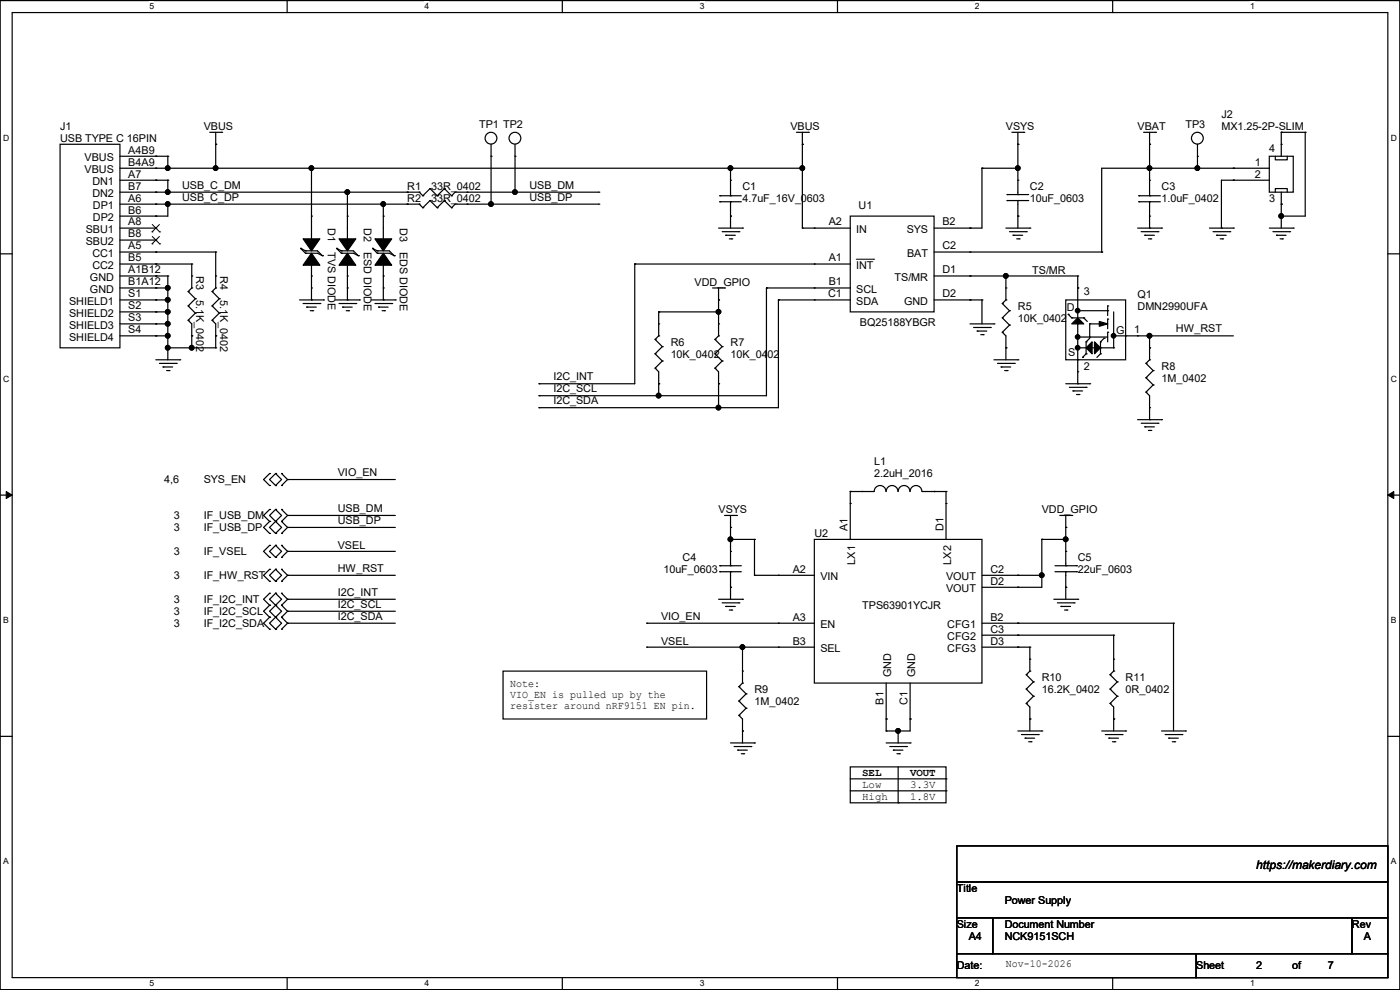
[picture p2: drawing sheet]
<svg xmlns="http://www.w3.org/2000/svg" width="297mm" height="210mm" viewBox="0 0 297 210" stroke-linecap="round" stroke-linejoin="round" font-family="sans-serif">
<path d="M0 .1h297v209.8h-297zM2.6 2.7h291.8v204.7h-291.8z" fill="none" stroke="#000" stroke-width=".25"/>
<g fill="#fff">
<path d="M31.7 .4h1v2h-1z"/>
<path d="M31.7 207.6h1v2h-1z"/>
</g>
<path d="M60.9 .1v2.6M60.9 207.4v2.5" fill="none" stroke="#000" stroke-width=".25"/>
<g fill="#fff">
<path d="M90.1 .4h1v2h-1z"/>
<path d="M90.1 207.6h1v2h-1z"/>
</g>
<path d="M119.3 .1v2.6M119.3 207.4v2.5" fill="none" stroke="#000" stroke-width=".25"/>
<g fill="#fff">
<path d="M148.5 .4h.9v2h-.9z"/>
<path d="M148.5 207.6h.9v2h-.9z"/>
</g>
<path d="M177.7 .1v2.6M177.7 207.4v2.5" fill="none" stroke="#000" stroke-width=".25"/>
<g fill="#fff">
<path d="M206.8 .4h1v2h-1z"/>
<path d="M206.8 207.6h1v2h-1z"/>
</g>
<path d="M236.1 .1v2.6M236.1 207.4v2.5" fill="none" stroke="#000" stroke-width=".25"/>
<g fill="#fff">
<path d="M265.2 .4h1v2h-1z"/>
<path d="M265.2 207.6h1v2h-1z"/>
<path d="M.7 28.2h1.2v2h-1.2z"/>
<path d="M295.1 28.2h1.2v2h-1.2z"/>
<path d="M.7 79.4h1.2v2h-1.2z"/>
<path d="M295.1 79.4h1.2v2h-1.2z"/>
</g>
<path d="M0 53.8h2.6M294.4 53.8h2.6" fill="none" stroke="#000" stroke-width=".25"/>
<g fill="#fff">
<path d="M.7 130.6h1.2v2h-1.2z"/>
<path d="M295.1 130.6h1.1v2h-1.1z"/>
</g>
<path d="M0 105h2.6M294.4 105h2.6" fill="none" stroke="#000" stroke-width=".25"/>
<path d="M1.3 104.3l1.3 .7-1.3 .7zM294.4 105l1.3-.7v1.4z" fill="#000" stroke="#000" stroke-width=".21"/>
<g fill="#fff">
<path d="M.7 181.8h1.2v2h-1.2z"/>
<path d="M295.1 181.8h1.1v2h-1.1z"/>
</g>
<g fill="none" stroke="#000" stroke-width=".25">
<path d="M12.7 30.6h12.7v43.2h-12.7zM25.4 35.7h144.8M25.4 38.2h10.2M25.4 33.1h10.2M33.1 33.1h.1M33.1 35.7h.1M33.1 38.2h.1M35.6 33.1h.1M35.6 35.7h.1M35.6 38.2h.1M35.6 33.1v2.6M35.6 38.2v2.6"/>
<path d="M44.5 28.1h2.5M45.8 30.6h.1M45.8 28.1v7.6M47 28.1h.1M66.1 35.7h.1M66.1 35.7v15.2M104.2 33.1h.1M104.2 30.6v12.7M109.3 33.1h.1M109.3 30.6v10.2M155 38.2h.1M155 35.7h.1"/>
<path d="M155 35.7v5.8M169 28.1h2.5M170.2 30.6h.1M170.2 35.7h.1M170.2 28.1v20.3M171.5 28.1h.1M208.3 35.7h.1M208.3 35.7v12.7h-10.1M208.3 35.7h7.6M214.7 28.1h2.5M215.9 30.6h.1M215.9 38.2h.1"/>
<path d="M215.9 35.7h.1M215.9 28.1v13.2M217.2 28.1h.1M242.6 28.1h2.6M243.9 30.6h.1M243.9 38.2h.1M243.9 35.7h.1M243.9 28.1v13.4M245.2 28.1h.1M254 33.1h.1M254 35.7h.1M254 30.6v5.1"/>
<path d="M261.7 35.7h.1M261.7 38.2h.1M269.3 33.1h5.1v7.7h-5.1zM269.3 35.7h-35.6v17.8M269.3 38.2h-10.2v10.2M270.6 33.1v.8h2.5v-.8M271.8 30.6h.1M271.8 28.1h.1M271.8 28.1h5.1M271.8 28.1v5M276.9 28.1h.1M276.9 28.1v17.7h-5.1"/>
<path d="M25.4 48.4h7.7M25.4 43.3h63.5M25.4 56h15.3M25.4 53.5h20.4M25.4 58.5h10.2M25.4 40.8h63.5M25.4 50.9h7.7M33.1 40.8h.1M33.1 43.3h.1M33.1 45.8h.1M33.1 48.4h.1M33.1 50.9h.1"/>
<path d="M33.1 58.5h.1M33.1 53.5h.1M33.1 56h.1M35.6 43.3h.1M35.6 58.5h.1M35.6 43.3v2.5h-10.2M35.6 58.5v17.8M40.7 58.5h.1M40.7 56h.1M40.7 56v5.1M45.8 58.5h.1M45.8 53.5h.1"/>
<path d="M45.8 53.5v7.6M63.8 52.7h.1M63.8 52.7l1 1M63.8 52.7l1 .5M64.8 53.7h.1M64.8 53.2h.1M64.8 53.7h2.6l1 .5M64.8 53.2h2.6l1 1M66.1 50.9h.1M66.1 58.5h.1M66.1 45.8h.1M66.1 56v7.6"/>
<path d="M68.4 54.2h.1M71.4 52.7h.1M71.4 52.7l1 1M71.4 52.7l1 .5M72.4 53.7h.1M72.4 53.2h.1M72.4 53.7h2.6l1 .5M72.4 53.2h2.6l1 1M73.7 50.9h.1M73.7 58.5h.1M73.7 45.8h.1M73.7 40.8h.1"/>
<path d="M73.7 40.8v10.1M73.7 56v7.6M76 54.2h.1M79 52.7h.1M79 52.7l1.1 1M79 52.7l1.1 .5M80.1 53.7h.1M80.1 53.2h.1M80.1 53.7h2.5l1 .5M80.1 53.2h2.5l1 1M81.3 50.9h.1M81.3 58.5h.1"/>
<path d="M81.3 45.8h.1M81.3 43.3h.1M81.3 43.3v7.6M81.3 56v7.6M83.6 54.2h.1M86.4 43.3h.1M86.4 40.8h.1M88.9 43.3h.1M88.9 40.8h.1M88.9 43.3l.8 .8M88.9 40.8l.8 .7M89.7 44.1h.1"/>
<path d="M89.7 41.5h.1M91.2 42.5h.1M91.2 40h.1M91.2 42.5l1.6 1.6M91.2 42.5l-1.5 1.6M91.2 40l1.6 1.5M91.2 40l-1.5 1.5M92.8 44.1h.1M92.8 41.5h.1M94.3 42.5h.1M94.3 40h.1M94.3 42.5l1.5 1.6"/>
<path d="M94.3 42.5l-1.5 1.6M94.3 40l1.5 1.5M94.3 40l-1.5 1.5M95.8 44.1h.1M95.8 41.5h.1M99.1 43.3h.1M99.1 40.8h.1M104.2 43.3h.1M109.3 40.8h.1M127 40.8h.1M127 43.3h.1M127 43.3h-30.4l-.8 .8"/>
<path d="M127 40.8h-30.4l-.8 .7M134.7 56h.1M134.7 56v25.4h-20.4M134.7 56h45.7M152.4 48.4h5.1M152.7 41.5h.1M152.7 42.8h.1M152.7 41.5h4.6M152.7 42.8h4.6M153.2 49.1h3.6M154 49.9h.1M154 49.9h2"/>
<path d="M154.7 50.7h.5M155 42.8h.1M155 41.5h.1M155 45.8h.1M155 42.8v5.6M155.2 50.7h.1M156.8 49.1h.1M157.5 48.4h.1M170.2 48.4h.1M170.2 48.4h10.2M172.8 48.4h.1M172.8 56h.1"/>
<path d="M180.4 45.8h17.8v20.4h-17.8zM198.2 53.5h35.5M198.2 58.5h30.4M205.8 48.4h.1M205.8 53.5h.1M205.8 58.5h.1M213.4 58.5h.1M213.4 48.4h5.1M213.4 58.5v5.1M213.7 42.5h.1M213.7 41.3h.1M213.7 42.5h4.5"/>
<path d="M213.7 41.3h4.5M214.2 49.1h3.5M214.9 49.9h.1M214.9 49.9h2.1M215.7 50.7h.5M215.9 41.3h.1M215.9 42.5h.1M215.9 45.8h.1M215.9 42.5v5.9M216.2 50.7h.1M217.7 49.1h.1M218.5 48.4h.1"/>
<path d="M228.6 58.5h.1M228.6 58.5v8.9M233.7 53.5h.1M241.3 48.4h5.1M241.6 41.5h.1M241.6 42.8h.1M241.6 41.5h4.6M241.6 42.8h4.6M242.1 49.1h3.6M242.9 49.9h.1M242.9 49.9h2M243.6 50.7h.5"/>
<path d="M243.9 42.8h.1M243.9 41.5h.1M243.9 45.8h.1M243.9 48.4h.1M243.9 42.8v5.6M244.1 50.7h.1M245.7 49.1h.1M246.4 48.4h.1M256.6 48.4h5.1M257.3 49.1h3.6M258.1 49.9h.1M258.1 49.9h2"/>
<path d="M258.9 50.7h.5M259.1 48.4h.1M259.4 50.7h.1M260.9 49.1h.1M261.7 48.4h.1M269.3 48.4h5.1M270 49.1h3.6M270.6 40.8v-.8h2.5v.8M270.8 49.9h.1M270.8 49.9h2M271.6 50.7h.5M271.8 43.3h.1"/>
<path d="M271.8 45.8h.1M271.8 40.8v7.6M272.1 50.7h.1M273.6 49.1h.1M274.4 48.4h.1M25.4 63.6h10.2M25.4 61.1h10.2M25.4 68.7h10.2M25.4 71.2h10.2M25.4 66.2h10.2M33.1 61.1h.1M33.1 63.6h.1"/>
<path d="M33.1 66.2h.1M33.1 68.7h.1M33.1 71.2h.1M33.1 76.3h5M33.8 77.1h3.6M34.6 77.9h.1M34.6 77.9h2M35.3 78.6h.6M35.6 63.6h.1M35.6 71.2h.1M35.6 68.7h.1M35.6 66.2h.1"/>
<path d="M35.6 61.1h.1M35.6 73.8h.1M35.6 73.8h10.2M35.9 78.6h.1M37.4 77.1h.1M38.1 76.3h.1M39.9 67.9h.1M39.9 64.9h.1M39.9 61.8h.1M39.9 67.9l.8 .8v5.1M39.9 64.9l1.5 1.5M39.9 61.8l1.5 1.6"/>
<path d="M40.7 61.1h.1M40.7 71.2h.1M40.7 73.8h.1M40.7 61.1l-.8 .7M41.4 66.4h.1M41.4 63.4h.1M41.4 66.4l-1.5 1.5M41.4 63.4l-1.5 1.5M45 67.9h.1M45 64.9h.1M45 61.8h.1M45 67.9l.8 .8v5.1"/>
<path d="M45 64.9l1.5 1.5M45 61.8l1.5 1.6M45.8 61.1h.1M45.8 71.2h.1M45.8 73.8h.1M45.8 61.1l-.8 .7M46.5 66.4h.1M46.5 63.4h.1M46.5 66.4l-1.5 1.5M46.5 63.4l-1.5 1.5M63.5 63.6h5.1M64.3 64.4h3.6"/>
<path d="M65.1 65.2h.1M65.1 65.2h2M65.8 65.9h.5M66.1 61.1h.1M66.1 63.6h.1M66.3 65.9h.1M67.9 64.4h.1M68.6 63.6h.1M71.2 63.6h5M71.9 64.4h3.6M72.7 65.2h.1M72.7 65.2h2"/>
<path d="M73.4 65.9h.6M73.7 61.1h.1M73.7 63.6h.1M74 65.9h.1M75.5 64.4h.1M76.2 63.6h.1M78.8 63.6h5.1M79.5 64.4h3.6M80.3 65.2h.1M80.3 65.2h2M81.1 65.9h.5M81.3 61.1h.1"/>
<path d="M81.3 63.6h.1M81.6 65.9h.1M83.1 64.4h.1M83.9 63.6h.1M139 78.1h.1M139 75.1h.1M139 72h.1M139 78.1l.7 .8v5M139 75.1l1.5 1.5M139 72l1.5 1.5M139.7 71.2h.1M139.7 68.7h.1"/>
<path d="M139.7 66.2h.1M139.7 71.2l-.7 .8M139.7 66.2v5M139.7 66.2h12.7M140.5 76.6h.1M140.5 73.5h.1M140.5 76.6l-1.5 1.5M140.5 73.5l-1.5 1.6M151.2 61.1h2.5M151.7 78.1h.1M151.7 75.1h.1M151.7 72h.1"/>
<path d="M151.7 78.1l.7 .8v7.6M151.7 75.1l1.5 1.5M151.7 72l1.5 1.5M152.4 63.6h.1M152.4 71.2h.1M152.4 68.7h.1M152.4 66.2h.1M152.4 61.1v10.1M152.4 71.2l-.7 .8M153.2 76.6h.1M153.2 73.5h.1M153.2 76.6l-1.5 1.5"/>
<path d="M153.2 73.5l-1.5 1.6M153.7 61.1h.1M162.6 61.1h.1M162.6 61.1h17.8M162.6 61.1v22.8h-48.3M165.1 63.6h.1M165.1 63.6h15.3M165.1 63.6v22.9h-50.8M172.8 61.1h.1M172.8 63.6h.1M198.2 63.6h10.1M205.8 63.6h.1"/>
<path d="M205.8 68.7h5.1M206.5 69.5h3.6M207.3 70.2h.1M207.3 70.2h2M208.1 71h.5M208.3 63.6h.1M208.3 63.6v5.1M208.6 71h.1M210.1 69.5h.1M210.9 68.7h.1M210.9 76.3h5M211.6 77.1h3.6"/>
<path d="M212.4 77.9h.1M212.4 77.9h2M212.6 70.5h.1M212.6 67.4h.1M212.6 64.4h.1M212.6 70.5l.8 .7v5.1M212.6 67.4l1.6 1.6M212.6 64.4l1.6 1.5M213.1 78.6h.6M213.4 63.6h.1M213.4 73.8h.1M213.4 61.1h.1"/>
<path d="M213.4 63.6l-.8 .8M213.7 78.6h.1M214.2 69h.1M214.2 65.9h.1M214.2 69l-1.6 1.5M214.2 65.9l-1.6 1.5M215.2 77.1h.1M215.9 76.3h.1M226.1 63.6h12.7v12.7h-12.7zM226.6 66.7h.1M226.6 66.7l.8 .7M227.4 67.4h.1"/>
<path d="M227.4 67.4h2.5M228.6 71.5h.1M228.6 68.7h.1M228.6 65.9h.1M228.6 73.8h.1M228.6 76.3h.1M228.6 61.1h.1M228.6 78.9h.1M228.6 65.9h6.4M228.6 71.5h6.4M228.6 68.7v12.7M228.6 73.8h1.8"/>
<path d="M229.7 75.8h.1M229.9 67.4h.1M229.9 67.4l.8 .8M230.4 72.5h.1M230.4 75.1h.1M230.4 75.1l-.7 .7M230.4 72.5v2.6M230.9 73.8h.1M230.9 73.8h1.3M231.2 68.7h.1M231.2 71.5h.1M231.2 68.7h2.5"/>
<path d="M231.2 68.7v2.8M231.2 71.8l-.8 .7M233.5 73.8h.1M233.5 72.5h.1M233.5 75.1h.1M233.5 73.8h2.8M233.5 72.5v2.6M233.5 75.1l-.8 .7M234.2 71.8h.1M234.2 71.8l-.7 .7M235 70.5h.1M235 67.7h.1"/>
<path d="M235 64.9h.1M235 65.9h.1M235 64.9v2M235 67.7v2M235 70.5v2M236.3 71.2h.1M236.3 73.8h.1M236.3 66.2v7.6M236.3 71.2h25.4M238.8 71.2h.1M241.3 71.2h.1M243.1 77.1h.1"/>
<path d="M243.1 77.1l1.5 1.5M243.9 76.3h.1M243.9 73.8h.1M243.9 71.2h.1M243.9 71.2v5.1M243.9 76.3l-.8 .8M244.6 78.6h.1M244.6 78.6l-1.5 1.5M114.3 83.9h.1M114.3 86.5h.1M114.3 81.4h.1M139.7 81.4h.1"/>
<path d="M139.7 83.9h.1M152.4 81.4h.1M152.4 86.5h.1M226.1 81.4h5.1M226.9 82.2h3.5M227.6 82.9h.1M227.6 82.9h2.1M228.4 83.7h.5M228.6 81.4h.1M228.9 83.7h.1M230.4 82.2h.1M231.2 81.4h.1"/>
<path d="M241.3 89h5.1M242.1 89.8h3.6M242.9 90.6h.1M242.9 90.6h2M243.1 83.2h.1M243.1 80.1h.1M243.1 83.2l.8 .7v5.1M243.1 80.1l1.5 1.6M243.6 91.3h.5M243.9 86.5h.1M243.9 89h.1M244.1 91.3h.1"/>
<path d="M244.6 81.7h.1M244.6 81.7l-1.5 1.5M245.7 89.8h.1M246.4 89h.1M57.2 100.5h.1M57.2 103h.1M57.2 115.7h.1M57.2 118.2h.1M57.2 108.1h.1M57.2 110.6h.1M57.2 113.2h.1M57.2 100.5l-1.3 1.2 1.3 1.3"/>
<path d="M57.2 115.7l-1.3 1.3 1.3 1.2M57.2 110.6l-1.3 1.3 1.3 1.3M57.2 108.1l-1.3 1.2 1.3 1.3M58.5 103h.1M58.5 100.5h.1M58.5 118.2h.1M58.5 115.7h.1M58.5 110.6h.1M58.5 108.1h.1M58.5 113.2h.1M58.5 100.5l-1.3 1.2 1.3 1.3M58.5 100.5l1.2 1.2-1.2 1.3"/>
<path d="M58.5 115.7l-1.3 1.3 1.3 1.2M58.5 115.7l1.2 1.3-1.2 1.2M58.5 108.1l-1.3 1.2 1.3 1.3M58.5 108.1l1.2 1.2-2.5 2.6 1.3 1.3M58.5 110.6l1.2 1.3-1.2 1.3M59.7 100.5h.1M59.7 103h.1M59.7 115.7h.1M59.7 118.2h.1M59.7 108.1h.1M59.7 110.6h.1M59.7 113.2h.1"/>
<path d="M59.7 100.5l1.3 1.2M59.7 115.7l1.3 1.3M59.7 108.1l1.3 1.2M59.7 110.6l1.3 1.3M61 101.7h.1M61 117h.1M61 109.3h.1M61 111.9h.1M61 109.3h22.9M61 101.7l-1.3 1.3M61 117l-1.3 1.2M61 111.9l-1.3 1.3"/>
<path d="M61 109.3l-1.3 1.3M61 101.7h22.9M61 117h22.9M61 111.9h22.9M153.7 109.3h2.6M155 111.9h.1M155 117h.1M155 114.4h.1M155 109.3v10.7M155 114.4h5.1M156.3 109.3h.1M160.1 114.4h.1"/>
<path d="M160.1 114.4v7.6M172.8 114.4h35.5v30.5h-35.5zM180.4 106.8h.1M180.4 104.3h5.1a1.25 1.25 0 0 1 1.2-1.3 1.25 1.25 0 0 1 1.3 1.3M180.4 104.3h.1M180.4 104.3v10.1M182.9 104.3h.1M190.5 104.3a1.25 1.25 0 0 0-1.2-1.3 1.25 1.25 0 0 0-1.3 1.3M198.2 104.3h.1M200.7 106.8h.1M200.7 104.3h-5.1a1.27 1.27 0 0 0-1.3-1.3 1.27 1.27 0 0 0-1.3 1.3 1.25 1.25 0 0 0-1.2-1.3 1.25 1.25 0 0 0-1.3 1.3M200.7 104.3h.1"/>
<path d="M200.7 104.3v10.1M221 114.4h.1M221 114.4v10.2h-12.7M221 114.4h5.1M224.8 109.3h2.6M226.1 111.9h.1M226.1 117h.1M226.1 114.4h.1M226.1 109.3v10.7M227.4 109.3h.1M57.2 125.9h.1M57.2 128.4h.1"/>
<path d="M57.2 130.9h.1M57.2 133.5h.1M57.2 120.8h.1M57.2 123.3h.1M57.2 125.9l-1.3 1.2 1.3 1.3M57.2 120.8l-1.3 1.2 1.3 1.3M57.2 130.9l-1.3 1.3 1.3 1.3M57.2 128.4l-1.3 1.3 1.3 1.2M58.5 128.4h.1M58.5 125.9h.1M58.5 130.9h.1M58.5 133.5h.1"/>
<path d="M58.5 123.3h.1M58.5 120.8h.1M58.5 125.9l-1.3 1.2 2.5 2.6-2.5 2.5 1.3 1.3M58.5 125.9l1.2 1.2-2.5 2.6 2.5 2.5-1.2 1.3M58.5 120.8l-1.3 1.2 1.3 1.3M58.5 120.8l1.2 1.2-1.2 1.3M59.7 125.9h.1M59.7 128.4h.1M59.7 130.9h.1M59.7 133.5h.1M59.7 120.8h.1M59.7 123.3h.1"/>
<path d="M59.7 130.9l1.3 1.3M59.7 125.9l1.3 1.2M59.7 128.4l1.3 1.3M59.7 120.8l1.3 1.2M61 127.1h.1M61 129.7h.1M61 132.2h.1M61 122h.1M61 127.1h22.9M61 122l-1.3 1.3M61 127.1l-1.3 1.3M61 129.7l-1.3 1.2"/>
<path d="M61 132.2l-1.3 1.3M61 122h22.9M61 132.2h22.9M61 129.7h22.9M137.2 137.3h.1M137.2 132.2h.1M137.2 132.2h35.6M137.2 137.3h35.6M152.4 127.1h5.1M152.7 121.3h.1M152.7 120h.1M152.7 121.3h4.6"/>
<path d="M152.7 120h4.6M153.2 127.9h3.6M154 128.7h.1M154 128.7h2M154.7 129.4h.5M155 120h.1M155 121.3h.1M155 124.6h.1M155 121.3v5.8M155.2 129.4h.1M156.8 127.9h.1M157.5 127.1h.1"/>
<path d="M157.5 137.3h.1M157.5 137.3v7.6M160.1 122h.1M160.1 122h12.7M165.1 122h.1M165.1 132.2h.1M165.1 137.3h.1M208.3 122h12.7M208.3 132.2h40.7M208.3 137.3h10.2M208.3 134.7h28M215.9 122h.1"/>
<path d="M215.9 132.2h.1M215.9 134.7h.1M215.9 137.3h.1M215.9 124.6h.1M218.5 139.8h.1M218.5 137.3h.1M218.5 137.3v5.1M221 122h.1M223.6 127.1h5M223.8 121.3h4.6M223.8 120h4.6M224.3 127.9h3.6"/>
<path d="M225.1 128.7h.1M225.1 128.7h2M225.8 129.4h.6M226.1 120h.1M226.1 121.3h.1M226.1 124.6h.1M226.1 121.3v5.8M226.4 129.4h.1M227.9 127.9h.1M228.4 121.3h.1M228.4 120h.1M228.6 127.1h.1"/>
<path d="M236.3 139.8h.1M236.3 134.7h.1M236.3 134.7v7.7M249 132.2h.1M249 132.2v22.9M0 156.2h2.6M106.7 142.4h43.2v10.1h-43.2zM155 157.6h5.1M155.7 158.4h3.6M156.5 159.1h.1M156.5 159.1h2M156.8 151.8h.1"/>
<path d="M156.8 148.7h.1M156.8 145.7h.1M156.8 151.8l.7 .7v5.1M156.8 148.7l1.5 1.5M156.8 145.7l1.5 1.5M157.3 159.9h.5M157.5 144.9h.1M157.5 155.1h.1M157.5 142.4h.1M157.5 144.9l-.7 .8M157.8 159.9h.1M158.3 150.2h.1"/>
<path d="M158.3 147.2h.1M158.3 150.2l-1.5 1.6M158.3 147.2l-1.5 1.5M159.3 158.4h.1M160.1 157.6h.1M188 152.5h.1M188 155.1h.1M188 157.6h5.1M188 144.9v10.2M188.8 158.4h3.5M189.5 159.1h.1M189.5 159.1h2.1"/>
<path d="M190.3 159.9h.5M190.5 155.1h.1M190.5 155.1v2.5M190.8 159.9h.1M192.3 158.4h.1M193.1 157.6h.1M193.1 152.5h.1M193.1 144.9v10.2h-5.1M215.9 155.1h5.1M216.7 155.8h3.6M217.5 156.6h.1M217.5 156.6h2"/>
<path d="M217.7 149.2h.1M217.7 146.2h.1M217.7 143.1h.1M217.7 149.2l.8 .8v5.1M217.7 146.2l1.5 1.5M217.7 143.1l1.5 1.6M218.2 157.4h.5M218.5 142.4h.1M218.5 152.5h.1M218.5 142.4l-.8 .7M218.7 157.4h.1M219.2 147.7h.1"/>
<path d="M219.2 144.7h.1M219.2 147.7l-1.5 1.5M219.2 144.7l-1.5 1.5M220.3 155.8h.1M221 155.1h.1M233.7 155.1h5.1M234.5 155.8h3.5M235.2 156.6h.1M235.2 156.6h2.1M235.5 149.2h.1M235.5 146.2h.1M235.5 143.1h.1"/>
<path d="M235.5 149.2l.8 .8v5.1M235.5 146.2l1.5 1.5M235.5 143.1l1.5 1.6M236 157.4h.5M236.3 142.4h.1M236.3 152.5h.1M236.3 142.4l-.8 .7M236.5 157.4h.1M237 147.7h.1M237 144.7h.1M237 147.7l-1.5 1.5M237 144.7l-1.5 1.5"/>
<path d="M238 155.8h.1M238.8 155.1h.1M246.4 155.1h5.1M247.2 155.8h3.5M247.9 156.6h.1M247.9 156.6h2.1M248.7 157.4h.5M249.2 157.4h.1M250.7 155.8h.1M251.5 155.1h.1M294.4 156.2h2.6M180.4 162.7h20.3v7.6h-20.3z"/>
<path d="M180.4 165.2h20.3M180.4 167.8h20.3M190.5 170.3h.1M190.5 162.7v7.6M200.7 165.2h.1M200.7 167.8h.1M203 179.5h91.4v7.6h-91.4zM203 187.1h91.4v7.6h-91.4zM203 194.7h7.6v7.6h-7.6zM210.6 194.7h76.2v7.6h-76.2zM286.8 194.7h7.6v7.6h-7.6zM203 202.3h50.8v5.1h-50.8z"/>
<path d="M253.8 202.3h40.6v5.1h-40.6z"/>
<circle cx="104.2" cy="29.3" r="1.25"/>
<circle cx="109.2" cy="29.3" r="1.25"/>
<circle cx="254" cy="29.3" r="1.25"/>
</g>
<g fill="#000" stroke="#000" stroke-width=".25">
<path d="M227.4 68.7l1.2-1.3 1.3 1.3zM231.7 72.5v2.6l-1.3-1.3zM232.2 72.5l1.3 1.3-1.3 1.3zM233.2 68.2l1.8 .5-1.8 .5z"/>
<path d="M64.3 50.7h3.6l-1.8 2.5z" fill-rule="evenodd"/>
<path d="M66.1 53.7l1.8 2.6h-3.6z" fill-rule="evenodd"/>
<path d="M71.9 50.7h3.6l-1.8 2.5z" fill-rule="evenodd"/>
<path d="M73.7 53.7l1.8 2.6h-3.6z" fill-rule="evenodd"/>
<path d="M79.5 50.7h3.6l-1.8 2.5z" fill-rule="evenodd"/>
<path d="M81.3 53.7l1.8 2.6h-3.6z" fill-rule="evenodd"/>
<circle cx="35.6" cy="35.7" r=".49"/>
<circle cx="45.7" cy="35.7" r=".49"/>
<circle cx="66.1" cy="35.7" r=".49"/>
<circle cx="155" cy="35.7" r=".49"/>
<circle cx="170.2" cy="35.7" r=".49"/>
<circle cx="215.9" cy="35.7" r=".49"/>
<circle cx="243.9" cy="35.7" r=".49"/>
<circle cx="254" cy="35.7" r=".49"/>
<circle cx="35.6" cy="43.3" r=".49"/>
<circle cx="35.6" cy="40.7" r=".49"/>
<circle cx="73.7" cy="40.7" r=".49"/>
<circle cx="81.3" cy="43.3" r=".49"/>
<circle cx="104.2" cy="43.3" r=".49"/>
<circle cx="109.2" cy="40.7" r=".49"/>
<circle cx="213.4" cy="58.5" r=".49"/>
<circle cx="271.8" cy="45.8" r=".49"/>
<circle cx="35.6" cy="68.7" r=".49"/>
<circle cx="35.6" cy="66.1" r=".49"/>
<circle cx="35.6" cy="61.1" r=".49"/>
<circle cx="35.6" cy="63.6" r=".49"/>
<circle cx="35.6" cy="73.8" r=".49"/>
<circle cx="35.6" cy="71.2" r=".49"/>
<circle cx="40.7" cy="73.8" r=".49"/>
<circle cx="152.4" cy="66.1" r=".49"/>
<circle cx="228.6" cy="71.5" r=".49"/>
<circle cx="228.6" cy="65.9" r=".49"/>
<circle cx="228.6" cy="73.8" r=".49"/>
<circle cx="236.2" cy="71.2" r=".49"/>
<circle cx="243.9" cy="71.2" r=".49"/>
<circle cx="139.7" cy="83.9" r=".49"/>
<circle cx="152.4" cy="86.5" r=".49"/>
<circle cx="155" cy="114.4" r=".49"/>
<circle cx="226.1" cy="114.4" r=".49"/>
<circle cx="157.5" cy="137.3" r=".49"/>
<circle cx="221" cy="122" r=".49"/>
<circle cx="190.5" cy="155" r=".49"/>
</g>
<path d="M32.3 49.2h.1M32.3 51.7h.1M32.3 47.6l1.6 1.6M32.3 50.2l1.6 1.5M33.8 47.6l-1.5 1.6M33.8 50.2l-1.5 1.5M33.9 49.2h.1M33.9 51.7h.1M181.7 55h3.6M185.3 55h.1" fill="none" stroke="#000" stroke-width=".21"/>
<text font-size="2.5" x="266.5" y="184.3">https://makerdiary.com</text>
<g font-size="2.3">
<text x="12.7" y="27.6">J1</text>
<text x="43.2" y="27.6">VBUS</text>
<text x="101.6" y="27.1">TP1 TP2</text>
<text x="167.7" y="27.6">VBUS</text>
<text x="213.4" y="27.6">VSYS</text>
<text x="241.3" y="27.6">VBAT</text>
<text x="251.5" y="27.1">TP3</text>
<text x="259.1" y="25.1">J2</text>
<text x="259.1" y="27.6">MX1.25-2P-SLIM</text>
<text x="12.7" y="30.1">USB TYPE C 16PIN</text>
<text x="17.9" y="34.2">VBUS</text>
<text x="27.2" y="32.6">A4B9</text>
<text x="27.2" y="35.1">B4A9</text>
<text x="266.2" y="35.1">1</text>
<text x="269.3" y="32.2">4</text>
<text x="17.9" y="36.7">VBUS</text>
<text x="19.6" y="39.3">DN1</text>
<text x="19.6" y="41.8">DN2</text>
<text x="27.2" y="37.7">A7</text>
<text x="27.2" y="40.2">B7</text>
<text x="38.7" y="40">USB_C_DM</text>
<text x="86.4" y="40.3">R1</text>
<text x="91.5" y="40.3">33R_0402</text>
<text x="112.3" y="40">USB_DM</text>
<text x="157.5" y="40.3">C1</text>
<text x="218.5" y="40.3">C2</text>
<text x="246.4" y="40.3">C3</text>
<text x="266.2" y="37.7">2</text>
<text x="19.7" y="44.4">DP1</text>
<text x="19.7" y="46.9">DP2</text>
<text x="27.2" y="42.8">A6</text>
<text x="27.2" y="45.3">B6</text>
<text x="27.2" y="47.8">A8</text>
<text x="38.7" y="42.6">USB_C_DP</text>
<text x="86.4" y="42.8">R2</text>
<text x="91.5" y="42.8">33R_0402</text>
<text x="112.3" y="42.6">USB_DP</text>
<text x="157.5" y="42.8">4.7uF_16V_0603</text>
<text x="175.8" y="47.8">A2</text>
<text x="182.2" y="44.4">U1</text>
<text x="199.9" y="47.8">B2</text>
<text x="218.5" y="42.8">10uF_0603</text>
<text x="246.4" y="42.8">1.0uF_0402</text>
<text x="269.3" y="42.8">3</text>
<text x="18.2" y="49.4">SBU1</text>
<text x="18.2" y="52">SBU2</text>
<text x="27.2" y="50.4">B8</text>
<text x="27.2" y="52.9">A5</text>
<text x="69.6" y="48.4" transform="rotate(90 69.6 48.4)">D1</text>
<text x="69.6" y="53.5" transform="rotate(90 69.6 53.5)">TVS DIODE</text>
<text x="77.2" y="48.4" transform="rotate(90 77.2 48.4)">D2</text>
<text x="77.2" y="53.5" transform="rotate(90 77.2 53.5)">ESD DIODE</text>
<text x="84.8" y="48.4" transform="rotate(90 84.8 48.4)">D3</text>
<text x="84.8" y="53.5" transform="rotate(90 84.8 53.5)">EDS DIODE</text>
<text x="181.7" y="49.4">IN</text>
<text x="192.4" y="49.4">SYS</text>
<text x="199.9" y="52.9">C2</text>
<text x="19.1" y="59.6">GND</text>
<text x="19.6" y="54.5">CC1</text>
<text x="19.6" y="57.1">CC2</text>
<text x="27.2" y="58">A1B12</text>
<text x="27.2" y="55.5">B5</text>
<text x="41.6" y="58.5" transform="rotate(90 41.6 58.5)">R3</text>
<text x="46.7" y="58.5" transform="rotate(90 46.7 58.5)">R4</text>
<text x="175.8" y="55.5">A1</text>
<text x="181.7" y="57.1">INT</text>
<text x="189.8" y="59.6">TS/MR</text>
<text x="192.5" y="54.5">BAT</text>
<text x="199.9" y="58">D1</text>
<text x="219" y="58">TS/MR</text>
<text x="14.6" y="64.7">SHIELD1</text>
<text x="19.1" y="62.1">GND</text>
<text x="27.2" y="60.5">B1A12</text>
<text x="27.2" y="63.1">S1</text>
<text x="27.2" y="65.6">S2</text>
<text x="41.6" y="63.6" transform="rotate(90 41.6 63.6)">5.1K_0402</text>
<text x="46.7" y="63.6" transform="rotate(90 46.7 63.6)">5.1K_0402</text>
<text x="147.4" y="60.6">VDD_GPIO</text>
<text x="175.7" y="63.1">C1</text>
<text x="175.8" y="60.5">B1</text>
<text x="181.7" y="62.1">SCL</text>
<text x="181.7" y="64.7">SDA</text>
<text x="191.8" y="64.7">GND</text>
<text x="199.9" y="63.1">D2</text>
<text x="215.9" y="65.7">R5</text>
<text x="226.4" y="66">D</text>
<text x="229.9" y="62.7">3</text>
<text x="241.3" y="63.2">Q1</text>
<text x="241.3" y="65.7">DMN2990UFA</text>
<text x="14.6" y="67.2">SHIELD2</text>
<text x="14.6" y="69.8">SHIELD3</text>
<text x="27.2" y="68.2">S3</text>
<text x="27.2" y="70.7">S4</text>
<text x="182.4" y="69.3">BQ25188YBGR</text>
<text x="215.9" y="68.2">10K_0402</text>
<text x="236.8" y="70.8">G</text>
<text x="240.6" y="70.7">1</text>
<text x="249.5" y="70.5">HW_RST</text>
<text x="14.6" y="72.3">SHIELD4</text>
<text x="142.3" y="73.3">R6</text>
<text x="142.3" y="75.9">10K_0402</text>
<text x="155" y="73.3">R7</text>
<text x="155" y="75.9">10K_0402</text>
<text x="226.6" y="75.6">S</text>
<text x="117.4" y="83.2">I2C_SCL</text>
<text x="117.4" y="80.7">I2C_INT</text>
<text x="229.9" y="78.4">2</text>
<text x="246.4" y="78.4">R8</text>
<text x="246.4" y="80.9">1M_0402</text>
<text x="117.4" y="85.8">I2C_SDA</text>
<text x="71.7" y="101">VIO_EN</text>
<text x="185.5" y="98.7">L1</text>
<text x="185.5" y="101.3">2.2uH_2016</text>
<text x="34.8" y="102.5">4,6</text>
<text x="43.2" y="102.5">SYS_EN</text>
<text x="36.9" y="110.2">3</text>
<text x="36.9" y="112.7">3</text>
<text x="43.2" y="110.2">IF_USB_DM</text>
<text x="43.2" y="112.7">IF_USB_DP</text>
<text x="71.7" y="108.6">USB_DM</text>
<text x="71.7" y="111.2">USB_DP</text>
<text x="152.4" y="108.9">VSYS</text>
<text x="172.8" y="114">U2</text>
<text x="179.8" y="112.7" transform="rotate(-90 179.8 112.7)">A1</text>
<text x="200.2" y="112.7" transform="rotate(-90 200.2 112.7)">D1</text>
<text x="221" y="108.9">VDD_GPIO</text>
<text x="36.9" y="117.8">3</text>
<text x="43.2" y="117.8">IF_VSEL</text>
<text x="71.7" y="116.5">VSEL</text>
<text x="144.8" y="119">C4</text>
<text x="181.4" y="119.8" transform="rotate(-90 181.4 119.8)">LX1</text>
<text x="201.8" y="119.8" transform="rotate(-90 201.8 119.8)">LX2</text>
<text x="228.6" y="119">C5</text>
<text x="36.9" y="122.9">3</text>
<text x="43.2" y="122.9">IF_HW_RST</text>
<text x="71.7" y="121.3">HW_RST</text>
<text x="140.8" y="121.6">10uF_0603</text>
<text x="168.2" y="121.5">A2</text>
<text x="174" y="123.1">VIN</text>
<text x="200.7" y="123.1">VOUT</text>
<text x="200.7" y="125.6">VOUT</text>
<text x="210.1" y="121.5">C2</text>
<text x="210.1" y="124">D2</text>
<text x="228.6" y="121.6">22uF_0603</text>
<text x="36.9" y="127.9">3</text>
<text x="36.9" y="130.5">3</text>
<text x="43.2" y="127.9">IF_I2C_INT</text>
<text x="43.2" y="130.5">IF_I2C_SCL</text>
<text x="71.7" y="126.4">I2C_INT</text>
<text x="71.7" y="128.9">I2C_SCL</text>
<text x="71.7" y="131.5">I2C_SDA</text>
<text x="140.3" y="131.5">VIO_EN</text>
<text x="168.2" y="131.7">A3</text>
<text x="182.9" y="129.2">TPS63901YCJR</text>
<text x="210.1" y="131.7">B2</text>
<text x="36.9" y="133">3</text>
<text x="43.2" y="133">IF_I2C_SDA</text>
<text x="140.3" y="136.8">VSEL</text>
<text x="168.2" y="136.7">B3</text>
<text x="174" y="133.3">EN</text>
<text x="201" y="133.3">CFG1</text>
<text x="201" y="135.8">CFG2</text>
<text x="210.1" y="134.2">C3</text>
<text x="210.1" y="136.7">D3</text>
<text x="174" y="138.3">SEL</text>
<text x="189.1" y="143.6" transform="rotate(-90 189.1 143.6)">GND</text>
<text x="194.1" y="143.6" transform="rotate(-90 194.1 143.6)">GND</text>
<text x="201" y="138.3">CFG3</text>
<text x="108.2" y="145.8">Note:</text>
<text x="108.2" y="148">VIO_EN is pulled up by the</text>
<text x="160.1" y="147">R9</text>
<text x="160.1" y="149.5">1M_0402</text>
<text x="187.5" y="149.5" transform="rotate(-90 187.5 149.5)">B1</text>
<text x="192.5" y="149.6" transform="rotate(-90 192.5 149.6)">C1</text>
<text x="221" y="144.4">R10</text>
<text x="221" y="147">16.2K_0402</text>
<text x="238.8" y="144.4">R11</text>
<text x="238.8" y="147">0R_0402</text>
<text x="108.2" y="150.3">resister around nRF9151 EN pin.</text>
<text x="182.9" y="164.5">SEL</text>
<text x="182.9" y="167.1">Low</text>
<text x="193.1" y="164.5">VOUT</text>
<text x="193.1" y="167.1">3.3V</text>
<text x="182.9" y="169.6">High</text>
<text x="193.1" y="169.6">1.8V</text>
<text x="203" y="189.1">Title</text>
<text x="213.2" y="191.7">Power Supply</text>
<text x="203" y="196.8">Size</text>
<text x="213.1" y="196.8">Document Number</text>
<text x="286.8" y="196.8">Rev</text>
<text x="205.5" y="199.3">A4</text>
<text x="213.2" y="199.3">NCK9151SCH</text>
<text x="289.4" y="199.3">A</text>
<text x="203" y="205.7">Date:</text>
<text x="213.4" y="205.2">Nov-10-2026</text>
<text x="253.8" y="205.7">Sheet</text>
<text x="266.5" y="205.7">2</text>
<text x="274.1" y="205.7">of</text>
<text x="281.7" y="205.7">7</text>
</g>
<g font-size="1.8">
<text x="31.7" y="2">5</text>
<text x="90.1" y="2">4</text>
<text x="148.5" y="2">3</text>
<text x="206.8" y="2">2</text>
<text x="265.2" y="2">1</text>
<text x=".7" y="29.8">D</text>
<text x="295.1" y="29.8">D</text>
<text x=".7" y="81">C</text>
<text x="295.1" y="81">C</text>
<text x=".7" y="132.2">B</text>
<text x="295.1" y="132.2">B</text>
<text x=".7" y="183.4">A</text>
<text x="295.1" y="183.4">A</text>
<text x="31.7" y="209.3">5</text>
<text x="90.1" y="209.3">4</text>
<text x="148.5" y="209.3">3</text>
<text x="206.8" y="209.3">2</text>
<text x="265.2" y="209.3">1</text>
</g>
</svg>
